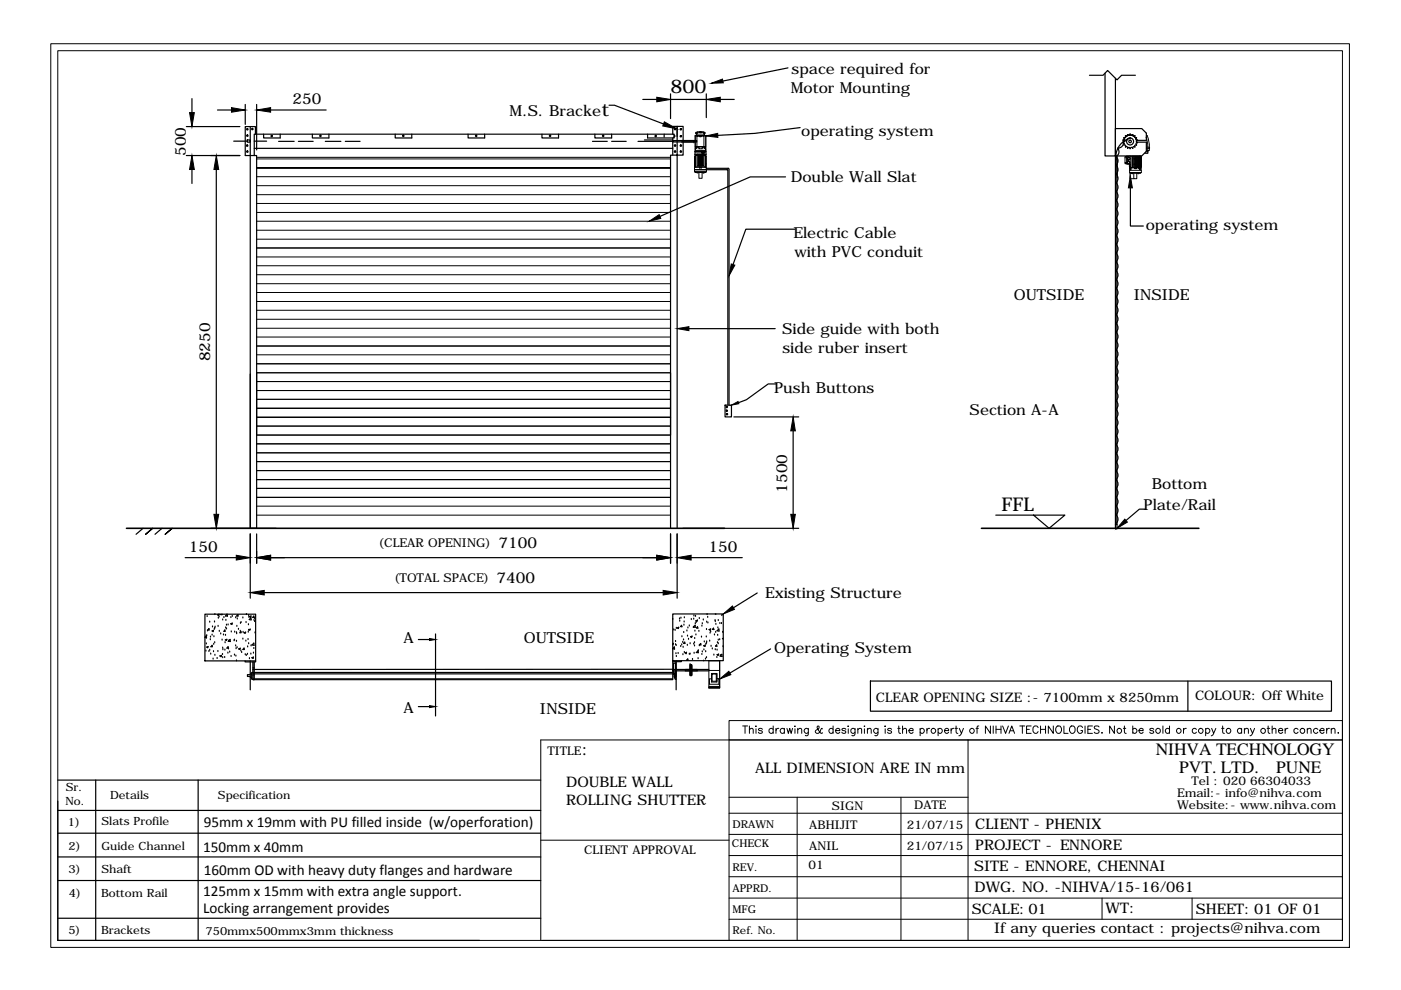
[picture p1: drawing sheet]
<svg xmlns="http://www.w3.org/2000/svg" width="297mm" height="210mm" viewBox="0 0 297 210" stroke-linecap="round" stroke-linejoin="round" font-family="sans-serif">
<!-- layer: 0 -->
<g fill="none" stroke="#000" stroke-width=".25">
<path d="M142.2 19.9v5.2M149.7 19.9v5M167.1 14.4l-13.8 2.8M231 16h2.9l.9-1.1 2 2 1-.9h2.9M234.3 15.5v17.6h2.2v-16.5M39.5 33h11.4M39.5 26.8h11.4M40.7 20.9v3M40.7 35.9v3M45.9 35.9v73.2M46.1 23.3h3M49.5 29.9h2.9"/>
<path d="M52 22.1v4.3M52.4 29.7h.7v.4h-.7zM53.1 26.8v85.2h1.3v-79h-.5v-4.6h89v.9h-5.6v-.9M53.9 29.9h2.6M53.9 31.5h88.7M54.2 28.4v-1.6h-2.2v6.2h1.9M54.4 22.1v9.7M55.9 28.4v.9h3.5v-.9M57.4 23.3h11.7M59.1 30h3.3M63.3 30h3.1M66.2 28.4v.9h3.5v-.9"/>
<path d="M69 30h3.3M73.2 30h3.1M83.8 28.4v.9h3.5v-.9M99.2 28.4v.9h3.6v-.9M114.9 28.4v.9h3.5v-.9M125.6 30h3.1M126.1 28.4v.9h3.6v-.9M129.1 22.3h1.2l10.4 4M129.7 30h3.1M135.3 30h7.3M136.3 21.1h2.9M136.6 29.7h6"/>
<path d="M140.8 28.4v.7M142.2 21.1h7.5M142.6 28.4v-1.6h1v2.2M142.6 29.3v3.6M142.9 28.7l.2 .2-.2 .1M144.5 29.8h3.2v.3h-3.2M147 29.9l.6 .1zM147.1 29.8h-4.5v.3h4.5M147.1 30v.3M149.7 35.7h4.7l.1 .1M149.7 36h4.4M152.7 21.1h3"/>
<path d="M154.1 35.9l.2 .2v49.8M154.6 35.9v50M166.6 37.5h-7.5l-19.2 8.4M169.6 27.1l-9.6 1.2-7.8 .4M236.5 33.1v79h.3v-79M236.6 33.2v78M236.6 33.2a1.21 1.21 0 0 1 0 1.8 1.18 1.18 0 0 1 0 1.9 1.18 1.18 0 0 1 0 1.9 1.18 1.18 0 0 1 0 1.8M236.7 33.1v.8M236.9 33.9v3.8M238.1 30.3l.3 .1-.1 .3M238.1 29.7l.2 .3-.2 .3M238.2 30a1.21 1.21 0 0 1-1.2 1.4 1.21 1.21 0 0 1-.5 1.8h.2"/>
<path d="M238.3 29.2l.1 .3-.3 .2M238.3 29.2v.1M238.3 30.8h.3v.4l.4-.1 .1 .4 .3-.3 .2 .3M239 28.5v.3h-.4v.3l-.3 .1M239.1 28.6h.1M239.2 29.3a1.21 1.21 0 0 1-1 .7M239.6 28.4l-.2 .3-.3-.2M239.6 31.5h.1M239.6 28.4h.1M239.6 29.3a4.2 4.2 0 0 0-3 3.9M239.7 39.8v8.1h2.7M239.7 28.4l.2 .3 .2-.2"/>
<path d="M240.1 28.6h.1M240.2 31.4l-.3-.2-.2 .3M240.2 28.5l.1 .3h.3v.3l.3 .1M240.9 30.8h-.3v.4l-.3-.1-.1 .3M241 30.7l-.1 .1M241 29.2l-.1 .3 .2 .3h1.9v-1.6l-.9-.9h-5.6v5.8M241 30a1.38 1.38 0 0 0-1.4-1.4 1.38 1.38 0 0 0-1.4 1.4M241 30.1h2v2l-.9 1h-5.6M241.1 30.2l-.2 .2 .1 .3M241.1 29.8l-.2 .2 .2 .2M168.5 48.6h-10.4l-2.7 7.5M236.6 42.5a1.21 1.21 0 0 1 0 1.9"/>
<path d="M236.6 44.3a1.21 1.21 0 0 1 0 1.9 1.18 1.18 0 0 1 0 1.9 1.18 1.18 0 0 1 0 1.8 1.18 1.18 0 0 1 0 1.9 1.18 1.18 0 0 1 0 1.9M236.6 53.6a1.21 1.21 0 0 1 0 1.9M236.6 55.5a1.21 1.21 0 0 1 0 1.9M236.6 57.4a1.21 1.21 0 0 1 0 1.9M236.6 59.2a1.21 1.21 0 0 1 0 1.9 1.18 1.18 0 0 1 0 1.9 1.18 1.18 0 0 1 0 1.8 1.18 1.18 0 0 1 0 1.9M236.6 40.6a1.21 1.21 0 0 1 0 1.9M53.1 79.3v32.7M54.4 79v13.2M142.2 79v13.2M146.1 69.7h18.3M236.6 79.3a1.21 1.21 0 0 1 0 1.9 1.18 1.18 0 0 1 0 1.9M236.6 66.7a1.21 1.21 0 0 1 0 1.9"/>
<path d="M236.6 68.5a1.21 1.21 0 0 1 0 1.9M236.6 70.4a1.21 1.21 0 0 1 0 1.9M236.6 72.3a1.21 1.21 0 0 1 0 1.9 1.18 1.18 0 0 1 0 1.8 1.18 1.18 0 0 1 0 1.9 1.18 1.18 0 0 1 0 1.8M153.7 85.9h1.4v2.5h-1.4zM155.6 88.4h13.7M164.4 81.4h-1.5l-4.6 3.4-1.7 .6M168.2 91.4v17.7M236.6 83.1a1.21 1.21 0 0 1 0 1.9M236.6 84.9a1.21 1.21 0 0 1 0 1.9M236.6 86.8a1.21 1.21 0 0 1 0 1.9 1.18 1.18 0 0 1 0 1.8 1.18 1.18 0 0 1 0 1.9 1.18 1.18 0 0 1 0 1.9 1.18 1.18 0 0 1 0 1.8M236.6 96.1a1.21 1.21 0 0 1 0 1.9M236.6 98a1.21 1.21 0 0 1 0 1.9"/>
<path d="M236.6 99.8a1.21 1.21 0 0 1 0 1.9 1.18 1.18 0 0 1 0 1.9 1.18 1.18 0 0 1 0 1.8 1.18 1.18 0 0 1 0 1.9 1.18 1.18 0 0 1 0 1.9M30.3 112l-1.5 1.3M30.9 113.3l1.5-1.3-1.5 1.3M34.3 112l-1.4 1.3M35 113.3l1.5-1.3-1.5 1.3M39.3 118.2h10.8M44.7 112h13.9M53.1 113.2v13.6M54.4 113.2v6.2M57.4 118.2h81.8M142.2 112v-79.1h2.6v-6.1h-1.2v85.2M142.2 113.2v6.2"/>
<path d="M143.6 113.2v13.6M144.8 112h24.5M146.5 118.2h10.9M211.1 109.2h14.7l-3.4 2.8-3.3-2.8M236.5 111.2h.3M236.6 109.1a1.21 1.21 0 0 1 0 1.9M242.8 108h-1.2l-2.9 2.4M43.4 130.2h10.8v9.9h-10.8zM43.4 135.1l.3-.3 .1 .5-.4-.1M43.7 138h.1M43.7 136.5h.1M43.8 134.8h.1"/>
<path d="M43.8 137.2l.3-.1-.1 .2zM43.9 130.7h.1M44 133.8h.1M44.3 138.1h.1M44.3 133.3v.3h-.2zM44.5 137.9h.1M44.5 131.9h.1M44.6 135.6h.1M44.6 135.1h.1M44.7 138.7h.1M45 134.7h.1M45 136.8v.3h-.3z"/>
<path d="M45.1 132.9h.1M45.2 139.7h.1M45.2 133.9l.1-.3-.3 .2 .2 .1M45.3 138.2h.1M45.3 136.6h.1M45.4 135h.1M45.4 133.4h.1M45.5 131.9h.1M45.5 136.3h.1M45.5 133.2h.1M45.6 130.3h.1M45.6 138.9h.1"/>
<path d="M45.6 133h.1M46 139.6h.1M46.1 130.3l.3-.1-.1 .3zM46.2 138.1h.1M46.2 132.8h.1M46.3 131.1h.1M46.5 130.8h.1M46.5 133.9h.1M46.8 134.4h.1M46.9 130.2l-.1 .1h.3M47 138.9l-.1 .3-.3-.1 .4-.1M47.1 135.7h.1"/>
<path d="M47.1 130.2v.1M47.2 138.8h.1M47.2 139.4h.1M47.2 137.4h.1M47.2 131.4h.1M47.3 137.8h.1M47.4 134.6h.1M47.5 130.9h.1M47.6 139.4h.1M47.7 137.8h.1M47.7 133.6v.3h-.2zM47.7 136.3h.1"/>
<path d="M47.8 135.7l.3-.1-.1 .2zM47.8 134.7h.1M47.9 133.1h.1M47.9 131.5h.1M48 132.5h.1M48 133.4h.1M48.1 130.2l.1 .4h-.4zM48.3 138.5h.1M48.4 132.5h.1M48.4 137.1v.3h-.3zM48.4 137.6h.1M48.5 135.9h.1"/>
<path d="M48.7 138.3h.1M48.8 135.6v.4h-.4l.4-.4M49 130.9h.1M49 139.2h.1M49 134h.1M49.2 132.4v-.3l-.3 .1 .3 .2M49.2 130.7h.1M49.6 135.8h.1M49.7 135.7h.1M49.7 138.9h.1M49.8 134h.1M50 136.9h.1"/>
<path d="M50 131h.1M50 139.1h.1M50.1 137.5h.1M50.1 136h.1M50.1 134.2h.1M50.2 134.4h.1M50.2 132.8h.1M50.3 137.3h.1M50.3 131.2h.1M50.4 130.3l-.2 .3h.3M50.4 130.3l.1 .3M50.6 133.4h.1"/>
<path d="M50.9 133.9h.1M50.9 137.4l-.1 .3-.2-.1 .3-.1M51 132.2h.1M51.1 138h.1M51.1 133.9v.3h-.2zM51.1 132h.1M51.2 138.3h.1M51.5 135.5h.1M51.5 131h.1M51.5 134.1h.1M51.7 137.4l.1 .3h-.3zM51.7 134.2l.4-.2-.1 .3z"/>
<path d="M52 138.8h.1M52.1 135.9h.1M52.2 132h.1M52.2 139h.1M52.3 130.3h.1M52.5 138.7h.1M52.5 137.2h.1M52.6 135.6h.1M52.6 134h.1M52.7 132.5h.1M52.7 133.6h.1M52.7 136.5h.1"/>
<path d="M52.7 130.5h.1M52.8 130.9h.1M52.9 139.7h.1M52.9 133.6h.1M52.9 130.7l.3-.1-.1 .3zM53.1 133.6h.1M53.2 138.7h.1M53.2 136.9h.1M53.3 131.4l-.1-.4-.4 .4h.4M53.4 139.4l.3-.1v.3zM53.7 138.5h.1M53.8 137.5h.1"/>
<path d="M53.8 130.6l-.2 .3h.3M53.8 130.6l.1 .3M53.8 136.4l.1 .4-.5-.1zM53.9 131.5h.1M54 131.8h.1M54 131.1h.1M54.1 134.2h.1M56 125.6h84.6M88.7 135.6h2.4M92.3 134.4v17.4M142.6 131.3h.1M142.6 130.2h10.7v9.9h-10.7z"/>
<path d="M142.6 136.5l.2-.1-.2 .3M142.8 133.6h.1M143 137.2v.4l-.4-.1zM143.1 133.6h.1M143.2 136h.1M143.2 136.7h.1M143.3 138.6h.1M143.4 136.9h.1M143.4 139.2h.1M143.4 133.2h.1M143.6 133.1l.3-.1-.1 .3zM143.8 138.6h.1"/>
<path d="M144.1 131.2h.1M144.1 131.7h.1M144.3 137.1h.1M144.4 131.1h.1M144.5 132.6l.1 .3-.3-.1zM144.5 136.7h.1M144.6 135h.1M144.8 136.2h.1M144.8 138.8h.1M144.8 137.2h.1M144.9 135.7h.1M144.9 136.4l.3-.3v.3z"/>
<path d="M145 134.1h.1M145 132.5h.1M145 131.9h.1M145.1 131h.1M145.1 138.3h.1M145.3 138.4l.3-.1-.1 .3zM145.6 133.8h.1M145.7 136.8h.1M145.8 134.9h.1M145.8 139.7l.1 .3h-.3zM145.9 133.1h.1M146 135.6h.1"/>
<path d="M146.1 138.7h.1M146.1 132.7h.1M146.3 136.5h.1M146.3 138.7h.1M146.4 135l.3-.1-.1 .3zM146.6 131.4h.1M146.8 139.8h.1M147 133l.4-.4v.4zM147 133h.1M147.1 131.3h.1M147.1 136.6h.1M147.1 130.6h.1"/>
<path d="M147.2 138.5h.1M147.2 136.9h.1M147.2 136.3h.1M147.3 135.4h.1M147.3 133.8h.1M147.4 132.2h.1M147.5 130.7h.1M147.5 134.6h.1M147.6 132h.1M147.9 132.9l.1 .3-.3-.1zM147.9 131.4l-.1 .3-.3-.1 .4-.1M148 139.7h.1"/>
<path d="M148 138l.1 .4-.5-.1zM148.1 138h.1M148.2 133.9h.1M148.3 131.1h.1M148.3 136.9h.1M148.3 136.7l.3-.3v.3zM148.7 135.1h.1M148.8 132.8h.1M148.8 138.8h.1M148.9 138.2h.1M148.9 132.2h.1M149.1 131.4h.1"/>
<path d="M149.2 136.9l.3-.1v.3zM149.2 137.8h.1M149.3 136.1h.1M149.6 139.7h.1M149.6 138.2h.1M149.7 136.6h.1M149.7 135h.1M149.8 133.5h.1M149.8 139.4h.1M149.8 136.4h.1M149.8 131.9h.1M149.8 136.1h.1"/>
<path d="M149.9 130.3h.1M150 130.9h.1M150.1 132.1h.1M150.3 133.5l.4-.1-.1 .2zM150.5 135.9h.1M150.6 134.2h.1M150.7 134h.1M150.8 137h.1M151 137.6h.1M151.3 133.2l.1 .3-.3-.1zM151.4 138.9h.1M151.5 134.6h.1"/>
<path d="M151.6 131.6h.1M151.7 137.8h.1M151.7 131.8h.1M151.7 130.2h.1M151.7 137l.2-.3 .1 .3zM151.7 134.1h.1M151.8 132.4h.1M152 139.4h.1M152 137.8h.1M152 138.8l.4-.1-.2 .3zM152.1 136.3h.1M152.2 134.7h.1"/>
<path d="M152.2 133.1h.1M152.3 131.6h.1M152.3 135.7h.1M152.3 136.5h.1M152.5 133.8l-.1-.4-.4 .3 .5 .1M152.6 135.6h.1M152.6 132.2h.1M152.7 139.1l.3-.4 .1 .5zM152.8 139h.1M153 132.2h.1M153 130.5h.1M153.2 134.1h.1"/>
<path d="M153.3 137.1h.1M153.3 135.3l-.1 .1 .1 .1M160.5 125.7l-5 3.2M163.4 137.6l-8.7 5.1M50.1 140.1h.1M52 140.1v.2h2.2v-.2M53.1 143h-.6v.4h.6M53.1 140.1v6.2M53.1 142.9h.3M53.1 143.6h.3M53.6 140.3v3.8h.3v-3.8M53.6 141.6h.3"/>
<path d="M53.6 143.1h.3M53.6 142.8h.3M53.7 144.1h.1M53.9 142.9h88.7M53.9 143.9h88.7M88.7 149.8h2.4M142.6 142.6h-89.2v1.4h.2M142.6 140.1v4h-88.9M142.6 141.9h-89M143.1 143h.1l-.1 .6zM143.3 140.3v3.7a.67 .67 0 0 1-.3-.9l-.2-.2 .3-.2 .1-.4v-1.7h-.4v2.3M143.4 140.1v6.2"/>
<path d="M144.5 140.1v.2h-1.9M146.3 142.2h-3.7v-.3h3.7v1.4h.4v-1.4h1.1v.3h-1.1M146.3 140.9h.1M146.3 140.9h.4v1.3M146.3 142.9h.4M146.3 141.6h.4M146.3 143.1h.4M146.3 142.6h.4M146.3 140.9v1.3M146.3 141.1h.4M146.3 141.3h.4M146.3 141.5h.4"/>
<path d="M146.3 141.8h.4M146.3 142h.4M146.3 142.2h.4M146.3 142.4h.4M146.3 142.7h.4M146.3 141.4h.4M146.3 141.7h.4M146.3 142.5h.4M146.3 142.8h.4M146.3 143h.4M149.1 140.1h.1M150.3 141.9h-5v.3h5"/>
<path d="M150.3 140.1h2.3M184.5 144.4h97.8v6.4h-97.8zM251.9 144.4v6.4M12.2 169.8v29.6h89.5M12.2 165.4h102.5M12.2 171.8h102.5M12.2 176.7h102.5M20.3 165.4v34M42 165.4v34M12.2 181.7h102.5M12.2 186.7h102.5M12.2 194.7h102.5"/>
<circle cx="52.4" cy="30.9" r=".15"/>
<circle cx="52.4" cy="28.8" r=".15"/>
<circle cx="52.4" cy="32.2" r=".15"/>
<circle cx="52.4" cy="27.4" r=".15"/>
<circle cx="53.5" cy="27.4" r=".15"/>
<circle cx="57.6" cy="28.9" r=".15"/>
<circle cx="67.9" cy="28.8" r=".15"/>
<circle cx="85.5" cy="28.8" r=".15"/>
<circle cx="101" cy="28.8" r=".15"/>
<circle cx="116.6" cy="28.8" r=".15"/>
<circle cx="127.9" cy="28.8" r=".15"/>
<circle cx="139" cy="28.9" r=".15"/>
<circle cx="143.1" cy="27.4" r=".15"/>
<circle cx="143.1" cy="30.9" r=".15"/>
<circle cx="143.1" cy="32.2" r=".15"/>
<circle cx="144.3" cy="28.9" r=".15"/>
<circle cx="144.3" cy="27.4" r=".15"/>
<circle cx="144.3" cy="30.9" r=".15"/>
<circle cx="144.3" cy="32.2" r=".15"/>
<circle cx="239.6" cy="30" r=".74"/>
<circle cx="239.6" cy="30" r=".28"/>
<circle cx="154.1" cy="87.1" r=".15"/>
<circle cx="154.1" cy="86.3" r=".15"/>
<circle cx="154.1" cy="87.8" r=".15"/>
</g>
<g fill="none" stroke="#000" stroke-width=".21">
<path d="M10.8 9.3h275.3v191.6h-275.3zM12.2 10.8h272.4v188.6h-272.4zM54.4 33.4h87.8M54.4 35.6h87.8M54.4 33.7h87.8M54.4 39.4h87.8M54.4 37.5h87.8M142.2 35.6h-87.8h87.8M147.2 35.4h2.5v.6h-2.5h2.6v.4h-2.6zM147.3 35.4h2.4M147.3 32.7v.2h2.4v-.2M147.3 32.7h2.4"/>
<path d="M147.4 36.4h2.3v.2h-2.3zM147.4 32.3l-.1 .4M147.4 28.8l2.3-.1v3.3h-2.3zM147.4 28.8h.9h-.5v2.3h1.4v-2.3h-.5h.4v-.1h-1.3v.1h.5v.2M147.4 31.1h.1M147.4 32.8h.4v.1h-.4zM147.4 32.8l.1 .1zM147.4 28.8v2.3M147.5 31.1h.1M147.5 33.1v2.2M147.5 33l-.2 .1v2.2h.2M147.5 32.9v2.5l-.3-.1v-2.2l.3-.1"/>
<path d="M147.5 31.1l.2 .2-.2 .2M147.5 31.5h-.1v.4h2.2v-.4M147.6 28.1l1.5-.2 .3 .2v.2l-.3-.1h-1.1l-.4 .1zM147.6 28.1l-.1 .2h.2M147.6 28.3v.4h1.8v-.4v.4M147.7 32.8l.1 .1zM147.7 31.3h.5M147.8 36.6l.2 .1zM147.8 31.1h1.4M147.8 28.3v.4M147.8 32.7h1.4v.2h-1.4zM147.8 33h1.4v2.2h-1.4z"/>
<path d="M148 28.2l-.4 .1M148 33l.1 2.2zM148.2 36.6h.7v1.2h-.7zM148.2 31.1h.7v.4h-.7zM148.3 33v2.2zM148.3 28l.1 .1zM148.3 35.4h.4v.2h-.4zM148.3 28.9v.1M148.3 35.4l.1 .2zM148.4 29h.2M148.4 27.9h.3v.3h-.3zM148.4 33h.2v2.2h-.2z"/>
<path d="M148.6 28.9v.1M148.6 35.4l.1 .2zM148.7 33v2.2zM148.7 28l.1 .1zM148.8 32.3h-1.5v-.3h2.4v.3h-.3M148.8 32h.6v.2h-.6zM148.8 32l.1 .2zM148.8 32.2h.6v.3h-.6zM148.9 32.2h.4zM148.9 32.2v.3h.4v-.3M148.9 31.3h.5M148.9 33l.1 2.2z"/>
<path d="M149 36.6h.3v.1h-.3zM149.1 28.2l.3 .1M149.2 28.3v.4M149.3 32l.1 .2zM149.3 32.8h.3v.1h-.3zM149.3 32.8l.1 .1zM149.4 28.1l.1 .2h-.2M149.5 33.1v2.2M149.5 33l.2 .1v2.2h-.2M149.5 32.9l.2 .2v2.2l-.2 .1zM149.5 32.8l.1 .1zM149.6 28.8h.1"/>
<path d="M149.6 31.1h.1M149.6 31.1l-.3 .2 .3 .2M149.6 28.8h-.9v.2M149.6 28.8v2.3h-2.2M149.6 28.7h.1M149.7 32.3v.4M238.5 34.5v.2h.4M238.5 33.4h.4M238.9 33.2h-.4v1.3h.4M239 33.1v1.7M239.2 33.1v.3M239.2 33.9v.3"/>
<path d="M239.2 34.7v.1M239.5 35.6h2.4M239.5 35.5v.6M239.5 33.1h2.4M239.5 33.1h-.6v1.7h.8M239.5 34.8v.6l.2 .1M239.6 36.6v.1h2.3v-.1M239.6 36.7v1.2h.8M239.6 35.6h.2v.1h-.2zM239.6 35.4l2.3 .1M239.6 34.8v.5l.1 .1M239.7 35.7l.1 .2z"/>
<path d="M239.7 35.9l.1 .1zM239.7 33.1v2.4l-.2-.1v-.6M240 36.7l.2 .1zM240 33.1v2.4M240.1 36.8h.1M240.1 33.1v2.4M240.2 33.1v2.4M240.3 33.1v2.4M240.4 36.7v1.2h.6v-1.2M240.5 33.1v.5M240.5 33.7v1.1M240.5 34.9v.6"/>
<path d="M240.6 35.6h.4v.2h-.4zM240.7 33.1v2.4M240.9 33.1v2.4M241 33.1v2.4M241.2 35.5h.1M241.2 33.1v2.2M241.3 36.7l.2 .1zM241.4 33.1v2.4v-2.4M241.4 35.6h.4v.2h-.4zM241.6 35.8l.2 .1zM241.6 35.9l.1 .1zM241.6 33.1v2.4"/>
<path d="M241.7 33.1v2.4M241.7 33.2v2.2M241.7 33.1l.2 .1v2.2l-.2 .1M241.7 33.1l.3 .1v2.2l-.3 .1zM241.9 33.1v3h-2.4v.5h2.5v-.5M243 29.1l.3 1.2v.9M243 31.2h.7v.3h-.7M243 28.7h.3M243 31.9h.6M243.2 28.8l.4 1.4 .1 1M243.3 32v.2h-.4M243.3 32.2l.1 .3h-.7"/>
<path d="M243.4 31.4l-.1 .5M243.6 31.9l-.6 .1M243.7 31.4l-.1 .5M54.4 58.3h87.8M54.4 56.3h87.8M54.4 54.5h87.8M54.4 52.6h87.8M54.4 50.7h87.8M54.4 48.8h87.8M54.4 46.9h87.8M54.4 45h87.8M54.4 43.1h87.8"/>
<path d="M54.4 41.3h87.8M54.4 69.6h87.8M54.4 67.7h87.8M54.4 65.8h87.8M54.4 63.9h87.8M54.4 62h87.8M54.4 60.2h87.8M54.4 79h87.8M54.4 77.1h87.8M54.4 75.2h87.8M54.4 73.4h87.8M54.4 71.5h87.8"/>
<path d="M54.4 99.8h87.8M54.4 97.9h87.8M54.4 96h87.8M54.4 94.1h87.8M54.4 92.2h87.8M54.4 90.3h87.8M54.4 88.5h87.8M54.4 86.6h87.8M54.4 84.7h87.8M54.4 82.8h87.8M54.4 80.9h87.8M54.4 109.2h87.8"/>
<path d="M54.4 107.3h87.8M54.4 105.5h87.8M54.4 103.5h87.8M54.4 101.7h87.8M154.6 152.8h130v4.1h-130zM154.6 156.9v42.5M157.5 153.9h1M158 153.9v1.6M158.9 154.7l.3-.3 .4 .1 .1 1M158.9 153.9v1.6M160.2 154h.2zM160.3 154.5v1"/>
<path d="M161.6 154.6a.51 .51 0 0 0-.8 0l.3 .3 .5 .1v.2a.47 .47 0 0 1-.4 .3 .47 .47 0 0 1-.4-.3M163.9 154.6a.49 .49 0 0 0-.7 0 .49 .49 0 0 0 0 .7 .49 .49 0 0 0 .7-.1M163.9 153.9v1.6M164.5 154.4v1.1M165.1 154.4a.5 .5 0 0 0-.6 .5M166.3 154.6a.49 .49 0 0 0-.7 0 .49 .49 0 0 0 0 .7 .49 .49 0 0 0 .7-.1M166.3 154.4v1.1M166.8 154.4l.3 1.1 .3-1.1 .3 1.1 .3-1.1M168.5 153.9v.2zM168.5 154.5v1M169.1 154.7l.4-.3 .4 .1 .1 1M169.1 154.4v1.1"/>
<path d="M171.4 154.4v1.2a.38 .38 0 0 1-.2 .4 .38 .38 0 0 1-.5-.1M171.4 154.6a.49 .49 0 0 0-.7 0 .49 .49 0 0 0 0 .7 .49 .49 0 0 0 .7-.1M174.3 154.6v-.2l-.2 .1-.2 .5a.56 .56 0 0 1-.4 .5 .56 .56 0 0 1-.6-.3l.1-.4 .6-.4v-.4l-.1-.1-.3 .2 .3 .6 .5 .7 .3 .1v-.2M176.6 154.6a.49 .49 0 0 0-.7 0 .49 .49 0 0 0 0 .7 .49 .49 0 0 0 .7-.1M176.6 153.9v1.6M177.2 154.9h.9a.48 .48 0 0 0-.7-.4 .48 .48 0 0 0-.2 .7 .47 .47 0 0 0 .4 .3 .47 .47 0 0 0 .5-.3M179.3 154.6a.51 .51 0 0 0-.8 0l.2 .3 .6 .1v.2a.47 .47 0 0 1-.4 .3 .47 .47 0 0 1-.4-.3M179.8 154h.1zM179.8 154.5v1M181.3 154.4l-.1 1.4-.2 .2-.4-.1M181.3 154.6a.49 .49 0 0 0-.7 0 .49 .49 0 0 0 0 .7 .49 .49 0 0 0 .7-.1M181.9 154.7l.4-.3 .3 .1 .1 1"/>
<path d="M181.9 154.4v1.1M183.3 153.9v.2zM183.3 154.5v1M183.9 154.7l.3-.3 .4 .1 .1 1M183.9 154.4v1.1M186.2 154.4l-.1 1.4-.3 .2-.3-.1M186.2 154.6a.51 .51 0 0 0-.8 0 .51 .51 0 0 0 0 .7 .51 .51 0 0 0 .8-.1M187.6 154h.2zM187.7 154.5v1M189 154.6a.51 .51 0 0 0-.8 0l.2 .3 .5 .1 .1 .2a.47 .47 0 0 1-.4 .3 .47 .47 0 0 1-.4-.3M190.3 154.4h.6M190.6 153.9v1.3v.2l.3 .1"/>
<path d="M191.4 154.7l.3-.3 .4 .1 .1 1M191.4 153.9v1.6M192.7 154.9h.9v-.3a.5 .5 0 0 0-.8 0 .5 .5 0 0 0 .1 .7 .5 .5 0 0 0 .7-.1M195.1 154.6a.49 .49 0 0 1 .7 0 .49 .49 0 0 1 0 .7 .49 .49 0 0 1-.7-.1M195.1 154.4v1.6M196.5 154.4v1.1M197.1 154.4a.5 .5 0 0 0-.6 .5M198.9 154.6a.49 .49 0 0 1 .7 0 .49 .49 0 0 1 0 .7 .49 .49 0 0 1-.7-.1M198.9 154.4v1.6M200.3 154.9h.8v-.3a.49 .49 0 0 0-.7 0 .49 .49 0 0 0 0 .7 .49 .49 0 0 0 .7-.1M201.6 154.4v1.1M202.2 154.4l-.5 .2-.1 .3"/>
<path d="M202.5 154.4h.5M202.7 153.9v1.3l.1 .2 .3 .1M203.4 154.4l.4 1.1 .5-1.1M203.8 155.5l-.2 .4-.3 .1M205.2 156.9v42.5M206.9 154.4h.5M207.5 153.9l-.3 .1v.2v1.3M210 153.9v1.6l-1.1-1.6v1.6M210.6 153.9v1.6M211.2 153.9v1.6M211.2 154.6h1M212.2 153.9v1.6"/>
<path d="M212.6 153.9l.6 1.6 .6-1.6M213.9 155.5l.6-1.6 .6 1.6M214.2 154.9h.7M216.2 153.9h1.1M216.8 153.9v1.6M217.6 154.6h.6M218.6 153.9h-1v1.6h1M220.1 154.3a.57 .57 0 0 0-.7-.4 .57 .57 0 0 0-.4 .6v.4a.56 .56 0 0 0 .5 .6 .56 .56 0 0 0 .6-.4M220.6 154.6h1.1M220.6 153.9v1.6M221.7 153.9v1.6M223.3 153.9v1.6l-1-1.6v1.6"/>
<path d="M224.1 154a.75 .75 0 0 1 1 .7 .75 .75 0 0 1-1 .7l-.3-.5v-.4zM225.6 153.9v1.6h.9M227 154a.8 .8 0 0 1 1 .5 .8 .8 0 0 1-.5 1 .84 .84 0 0 1-.8-.6 .84 .84 0 0 1 .3-.9zM229.5 154.3a.57 .57 0 0 0-.7-.4 .57 .57 0 0 0-.4 .6v.4a.55 .55 0 0 0 .6 .6 .55 .55 0 0 0 .5-.6h-.3M230.1 153.9v1.6M230.6 154.6h.6M231.6 153.9h-1v1.6h1M233 154.1l-.3-.2-.6 .1-.1 .1 .1 .4 .9 .4v.3a.6 .6 0 0 1-1 0M233.6 155.4h.1zM236.3 153.9v1.6l-1-1.6v1.6M238.2 154.4h.5M238.4 153.9v1.3l.1 .2 .3 .1"/>
<path d="M240.2 154.6a.49 .49 0 0 1 .7 0 .49 .49 0 0 1 0 .7 .49 .49 0 0 1-.7-.1M240.2 153.9v1.6M241.5 154.9h.9l-.1-.3a.5 .5 0 0 0-.7 0 .5 .5 0 0 0 .1 .7 .5 .5 0 0 0 .7-.1M244.6 154.6a.51 .51 0 0 0-.8 0l.2 .3 .5 .1 .1 .2a.47 .47 0 0 1-.4 .3 .47 .47 0 0 1-.4-.3M246.6 153.9v1.6M248 154.6a.49 .49 0 0 0-.8 0 .49 .49 0 0 0 0 .7 .49 .49 0 0 0 .8-.1M248 153.9v1.6M250.9 154.4v1.1M251.5 154.4a.5 .5 0 0 0-.6 .5M253.7 154.6a.49 .49 0 0 0-.8 0 .49 .49 0 0 0 0 .7 .49 .49 0 0 0 .8-.1M255.6 154.6a.49 .49 0 0 1 .8 0 .49 .49 0 0 1 0 .7 .49 .49 0 0 1-.8-.1M255.6 154.4v1.6"/>
<path d="M256.9 154.4l.4 1.1 .5-1.1M257.3 155.5l-.1 .3-.4 .2M259 154.4h.5M259.2 153.9v1.3l.1 .2 .3 .1M263.2 154.6a.49 .49 0 0 0-.7 0 .49 .49 0 0 0 0 .7 .49 .49 0 0 0 .7-.1M263.2 154.4v1.1M263.8 154.7l.2-.2a.38 .38 0 0 1 .7 .2v.8M263.8 154.4v1.1M265.1 154.4l.5 1.1 .4-1.1M265.6 155.5l-.3 .4-.3 .1M268.7 154.4h.5M268.9 153.9v1.3l.1 .2 .3 .1"/>
<path d="M269.7 154.7l.4-.3 .4 .1v1M269.7 153.9v1.6M271.1 154.9h.9a.46 .46 0 0 0-.6-.5 .46 .46 0 0 0-.3 .6 .47 .47 0 0 0 .3 .5 .47 .47 0 0 0 .6-.3M272.5 154.4v1.1M273.1 154.4l-.5 .2-.1 .3M275.2 154.6a.49 .49 0 0 0-.7 0 .49 .49 0 0 0 0 .7 .49 .49 0 0 0 .7-.1M277.2 154.7l.4-.3 .3 .1 .1 1M277.2 154.4v1.1M279.4 154.6a.51 .51 0 0 0-.7 0 .51 .51 0 0 0 0 .7 .51 .51 0 0 0 .7-.1M279.8 154.9h.9v-.3a.5 .5 0 0 0-.7 0 .5 .5 0 0 0 0 .7 .5 .5 0 0 0 .7-.1M281.3 154.4v1.1M281.9 154.4a.5 .5 0 0 0-.6 .5"/>
<path d="M282.3 154.7l.3-.3 .4 .1 .1 1M282.3 154.4v1.1M283.6 155.4h.2zM284.6 156.9v42.5M284.6 156.9h-169.9v42.5M114.7 178.1h39.9M154.6 176.9h130M154.6 172.4h130M154.6 169h50.6M169 169v30.4M191 169v30.4M114.9 199.4h169.7"/>
<path d="M154.6 185.9h130M154.6 181.4h130M154.6 190.4h130M154.6 194.9h130M233.7 190.4v4.5M252.7 190.4v4.5"/>
<circle cx="147.5" cy="31.3" r=".11"/>
<circle cx="147.5" cy="31.3" r=".06"/>
<circle cx="148.5" cy="28.9" r=".06"/>
<circle cx="148.5" cy="28" r=".06"/>
<circle cx="149.5" cy="31.3" r=".11"/>
<circle cx="149.5" cy="31.3" r=".06"/>
<circle cx="239.3" cy="34.4" r=".28"/>
<circle cx="239.3" cy="34.4" r=".23"/>
<circle cx="239.3" cy="33.6" r=".28"/>
<circle cx="239.3" cy="33.6" r=".23"/>
<circle cx="240.5" cy="34.8" r=".06"/>
<circle cx="240.5" cy="33.6" r=".06"/>
<circle cx="241.2" cy="35.4" r=".06"/>
<circle cx="197.9" cy="154.9" r=".51"/>
<circle cx="206.1" cy="154.9" r=".51"/>
<circle cx="237.3" cy="154.9" r=".51"/>
<circle cx="245.5" cy="154.9" r=".52"/>
<circle cx="249.9" cy="154.9" r=".51"/>
<circle cx="254.6" cy="154.9" r=".51"/>
<circle cx="260.5" cy="154.9" r=".51"/>
<circle cx="267.8" cy="154.9" r=".52"/>
<circle cx="276.2" cy="154.9" r=".52"/>
</g>
<g fill="#000" stroke="#000" stroke-width=".21">
<path d="M150.8 17.7l2.4-.9 .1 .8zM40.7 33l.5 2.9h-1zM40.2 23.9h1l-.5 2.9zM45.9 33l.5 2.9h-1zM49.1 22.8l2.9 .5-2.9 .5zM54.4 23.3l3-.5v1zM139.2 20.6l3 .5-3 .5zM140.9 25.8l2.6 1.5-3-.6zM149.7 28.8l2.5-.5v.8zM149.7 21.1l3-.5v1zM239.7 37.3l.4 2.5h-.9zM137.6 46.9l2.2-1.4 .3 .8z"/>
<path d="M155 56l.8 .2-1.2 2.3zM143.6 69.7l2.5-.4v.8zM155.1 85.9l1.4-.8 .1 .5zM168.2 88.4l.4 3h-.9zM45.4 109.1h1l-.5 2.9zM50.1 117.7l3 .5-3 .5zM54.4 118.2l3-.5v1zM139.2 117.7l3 .5-3 .5zM143.6 118.2l2.9-.5v1zM167.7 109.1h.9l-.4 2.9zM238.5 110.1l.5 .6-2.2 1.3zM53.1 125.6l2.9-.4v1z"/>
<path d="M91.1 135.4l1.2 .2-1.2 .2zM140.6 125.2l3 .4-3 .6zM153.3 130.2l2-1.7 .4 .7zM91.1 149.6l1.2 .2-1.2 .2zM152.6 144l1.9-1.7 .5 .7z"/>
</g>
<path d="M26.8 112h126.8M208.1 112h46.1" fill="none" stroke="#000" stroke-width=".34"/>
<!-- layer: WALL -->
<path d="M150.3 140.1v5.8h2.3v-5.8v5.8M150.3 145.8h2.3M150.3 145.7h2.3M150.3 145.5h2.3M150.3 142.2h2.3M150.8 142.8h1.2v1.8h-1.2zM151 142.9h.9v1.5h-.9zM152 143.9h.4v1.2h-2v-1.2h.4M152 142.8v1.8" fill="none" stroke="#000" stroke-width=".21"/>
<g font-size="4">
<text x="142.1" y="19.8">800</text>
<text x="127.6" y="24.6">t</text>
<text x="212.4" y="108.3">FFL</text>
</g>
<g font-size="3.7">
<text x="245" y="160">NIHVA TECHNOLOGY</text>
<text x="250" y="163.8">PVT. LTD.</text>
<text x="270.6" y="163.8">PUNE</text>
</g>
<text font-size="3.4" x="123.4" y="160.1">:</text>
<g font-size="3.2">
<text x="167.8" y="15.7">space required for</text>
<text x="62" y="22.1">250</text>
<text x="167.7" y="19.6">Motor Mounting</text>
<text x="108" y="24.6">M.S. Bracke</text>
<text x="169.9" y="28.8">operating system</text>
<text x="39.4" y="33.1" transform="rotate(-90 39.4 33.1)">500</text>
<text x="167.7" y="38.7">Double Wall Slat</text>
<text x="168.2" y="50.4">Electric Cable</text>
<text x="242.9" y="48.9">operating system</text>
<text x="168.4" y="54.5">with PVC conduit</text>
<text x="214.9" y="63.7">OUTSIDE</text>
<text x="240.4" y="63.5">INSIDE</text>
<text x="165.8" y="70.9">Side guide with both</text>
<text x="44.6" y="76.6" transform="rotate(-90 44.6 76.6)">8250</text>
<text x="165.9" y="74.9">side ruber insert</text>
<text x="164.1" y="83.2">Push Buttons</text>
<text x="205.6" y="87.9">Section A-A</text>
<text x="166.9" y="104.4" transform="rotate(-90 166.9 104.4)">1500</text>
<text x="244.2" y="103.7">Bottom</text>
<text x="242.5" y="108.1">Plate/Rail</text>
<text x="40" y="117">150</text>
<text x="105.7" y="116.2">7100</text>
<text x="150.2" y="117">150</text>
<text x="105.3" y="123.7">7400</text>
<text x="162.2" y="126.8">Existing Structure</text>
<text x="85.6" y="136.3">A</text>
<text x="111.1" y="136.3">OUTSIDE</text>
<text x="164.1" y="138.4">Operating System</text>
<text x="85.6" y="151.2">A</text>
<text x="114.5" y="151.5">INSIDE</text>
<text x="43.2" y="175.3">95mm x 19mm with PU filled inside (w/operforation)</text>
<text x="43.1" y="180.7">150mm x 40mm</text>
<text x="43.2" y="185.4">160mm OD with heavy duty flanges and hardware</text>
<text x="43.1" y="190.1">125mm x 15mm with extra angle support.</text>
<text x="43.1" y="193.5">Locking arrangement provides</text>
</g>
<g font-size="3.1">
<text x="120" y="166.8">DOUBLE WALL</text>
<text x="160.1" y="163.9">ALL DIMENSION ARE IN mm</text>
<text x="120" y="170.6">ROLLING SHUTTER</text>
<text x="206.8" y="175.9">CLIENT - PHENIX</text>
<text x="206.5" y="184.7">SITE - ENNORE, CHENNAI</text>
<text x="206.8" y="180.3">PROJECT - ENNORE</text>
<text x="206.6" y="189.2">DWG. NO. -NIHVA/15-16/061</text>
<text x="206.1" y="193.7">SCALE:01</text>
<text x="210.7" y="197.9">If any queries contact : projects@nihva.com</text>
<text x="234.4" y="193.7">WT:</text>
<text x="253.5" y="193.7">SHEET: 01 OF 01</text>
</g>
<g font-size="2.8">
<text x="185.7" y="148.8">CLEAR OPENING SIZE :- 7100mm x 8250mm</text>
<text x="253.4" y="148.5">COLOUR: Off White</text>
</g>
<g font-size="2.6">
<text x="80.3" y="116">(CLEAR OPENING)</text>
<text x="83.5" y="123.4">(TOTAL SPACE)</text>
</g>
<g font-size="2.5">
<text x="116" y="160.1">TITLE</text>
<text x="252.6" y="166.5">Tel : 020 66304033</text>
<text x="176.4" y="171.7">SIGN</text>
<text x="193.8" y="171.5">DATE</text>
<text x="249.6" y="169">Email:- info@nihva.com</text>
<text x="249.6" y="171.5">Website:- www.nihva.com</text>
<text x="171.6" y="175.7">ABHIJIT</text>
<text x="192.2" y="175.7">21/07/15</text>
<text x="123.9" y="181.1">CLIENT APPROVAL</text>
<text x="171.4" y="184.2">01</text>
<text x="171.6" y="180.2">ANIL</text>
<text x="192.2" y="180.2">21/07/15</text>
</g>
<g font-size="2.4">
<text x="13.9" y="167.7">Sr.</text>
<text x="13.9" y="170.6">No.</text>
<text x="23.3" y="169.5">Details</text>
<text x="46.2" y="169.4">Specification</text>
<text x="14.4" y="175.1">1)</text>
<text x="21.5" y="174.9">Slats Profile</text>
<text x="14.5" y="180.2">2)</text>
<text x="14.5" y="185.1">3)</text>
<text x="21.5" y="180.2">Guide Channel</text>
<text x="21.5" y="185.1">Shaft</text>
<text x="14.6" y="190.1">4)</text>
<text x="21.4" y="190.1">Bottom Rail</text>
<text x="14.5" y="198">5)</text>
<text x="21.4" y="198">Brackets</text>
<text x="43.6" y="198.2">750mmx500mmx3mm thickness</text>
</g>
<g font-size="2.3">
<text x="155.2" y="179.6">CHECK</text>
<text x="155.3" y="175.6">DRAWN</text>
<text x="155.3" y="184.6">REV.</text>
<text x="155.3" y="189.1">APPRD.</text>
<text x="155.3" y="193.6">MFG</text>
<text x="155.3" y="198.1">Ref. No.</text>
</g>
</svg>
